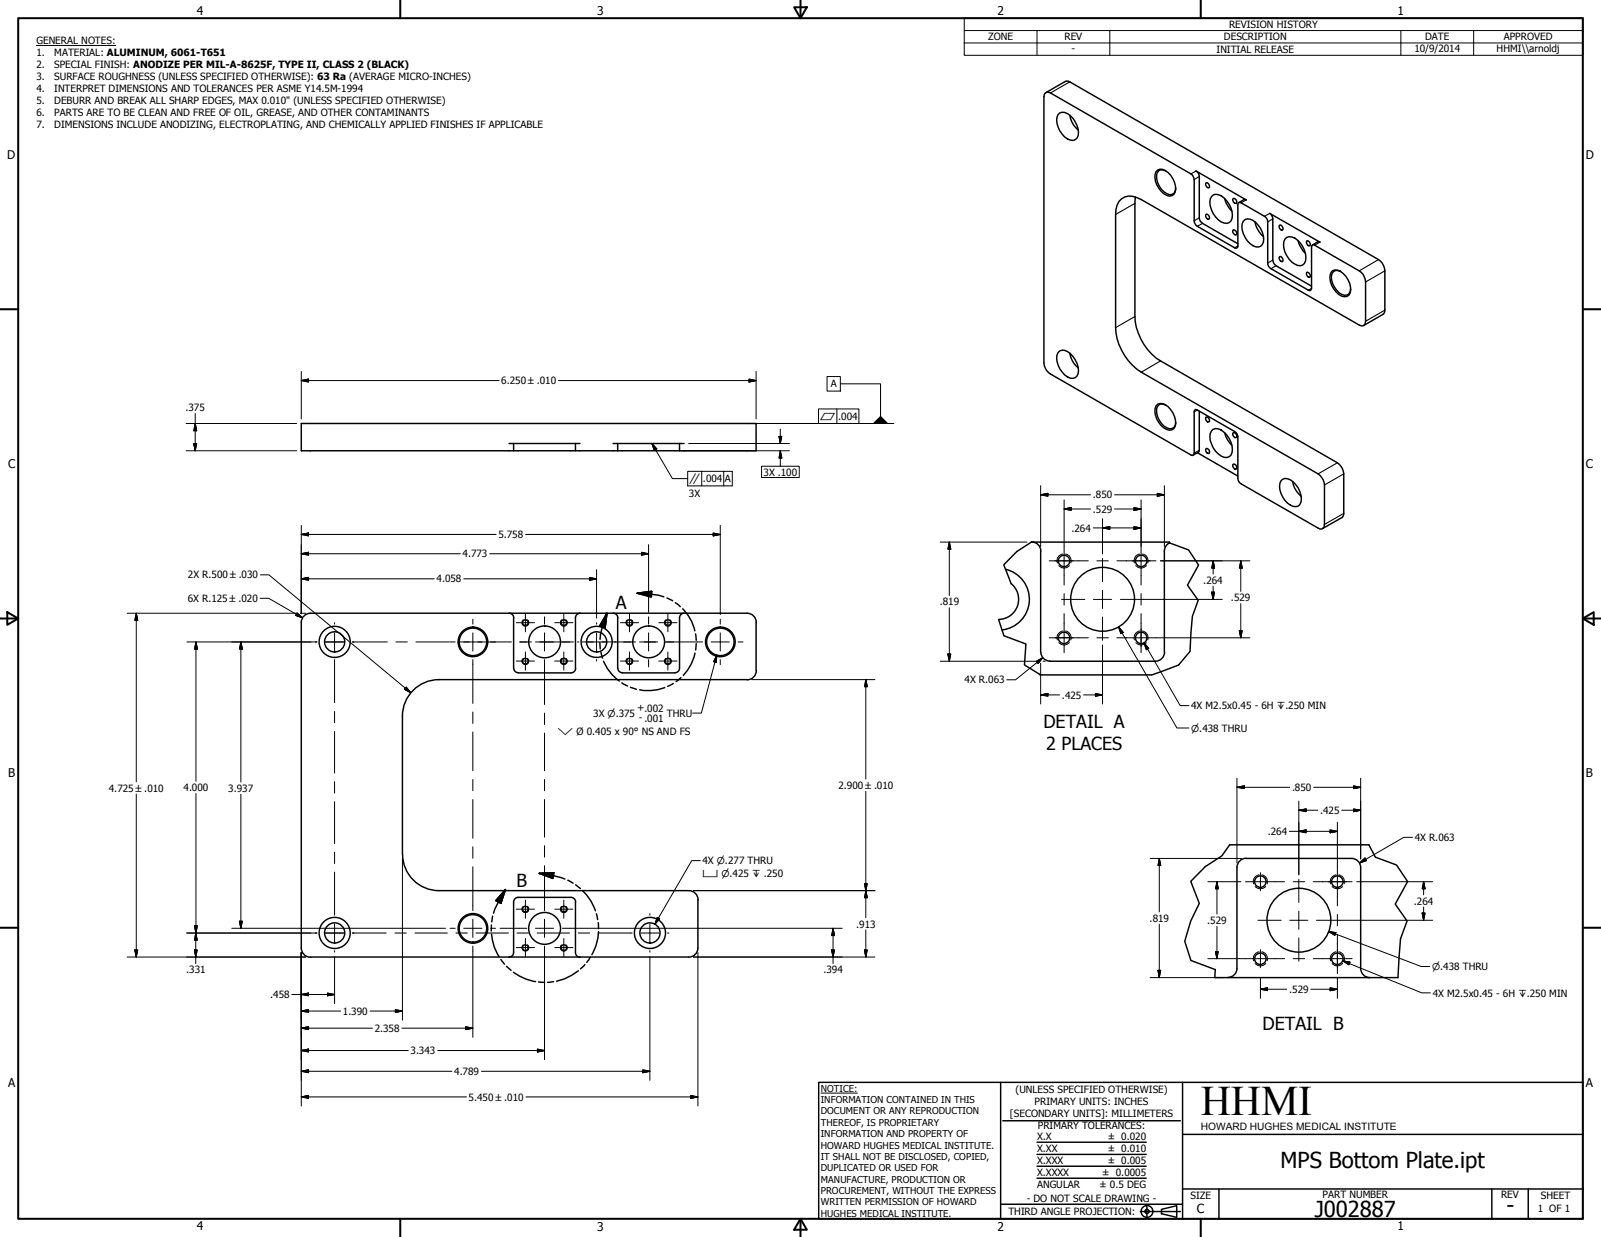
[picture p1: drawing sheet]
<svg xmlns="http://www.w3.org/2000/svg" width="559mm" height="432mm" viewBox="0 0 559 432" stroke-linecap="round" stroke-linejoin="round" font-family="sans-serif">
<!-- layer: Visible (ANSI) -->
<g fill="none" stroke="#000" stroke-width=".51">
<path d="M373.4 28.6l107.7 62M369.3 40a2.33 2.33 0 0 1 3.3-.3 8.2 8.2 0 0 1 3.7 7.7 2.24 2.24 0 0 1-3.7 1.1 7.9 7.9 0 0 1-3.7-7.7zM373.4 40.2a8.4 8.4 0 0 0 3 5.2M403.5 59.9a2.2 2.2 0 0 1 3.2-.3 7.5 7.5 0 0 1 3.4 7.5 2.01 2.01 0 0 1-2.9 1.1 7.1 7.1 0 0 1-3.7-8.3zM406.9 59.6a2.02 2.02 0 0 0-2.2-.2 2.02 2.02 0 0 0-1 1.9 6.9 6.9 0 0 0 4.5 6.6 2 2 0 0 0 2.2-2.2M417.4 59.7l17.6 10.1M396.3 68.8l-.2 2.2v39.5a19.7 19.7 0 0 0 9 15.5l61.7 35.5M418.6 61.6v14.4M419.7 78l12.4 7.1M420.8 64l.3-.2a1.18 1.18 0 0 1 .8 1.8 1.35 1.35 0 0 1-1.1-1.6zM421.1 74.7a1.18 1.18 0 0 1 .8 1.9 1.18 1.18 0 0 1-.8-1.9zM422.8 68.6a2.39 2.39 0 0 1 3.4-.3 7.5 7.5 0 0 1 3.4 8.9 2.48 2.48 0 0 1-3.4 .3 8.4 8.4 0 0 1-3.8-8z"/>
<path d="M427.4 69.3a9.8 9.8 0 0 0 2.6 4.4M430.5 69.2a1.18 1.18 0 0 1 .9 1.9 1.18 1.18 0 0 1-.9-1.9zM434 77.2a2.32 2.32 0 0 1 3.3-.3 7.9 7.9 0 0 1 3.6 7.7 2.2 2.2 0 0 1-3.6 1.1 8.2 8.2 0 0 1-3.7-7.7zM438 77.4a8.8 8.8 0 0 0 3 5.2M443.2 74.5l17.5 10M444.2 76.4v14.4M446.5 78.8l.2-.3a1.18 1.18 0 0 1 .8 1.9 1.35 1.35 0 0 1-1-1.6zM430.3 80.5l.2-.3a1.18 1.18 0 0 1 .9 1.8 1.34 1.34 0 0 1-1.1-1.5zM445.4 92.8l12.4 7.1M446.5 89.8l.2-.3a1.18 1.18 0 0 1 .8 1.9 1.35 1.35 0 0 1-1-1.6zM448.5 83.4a2.48 2.48 0 0 1 3.4-.3 7.6 7.6 0 0 1 3.4 8.8 2.32 2.32 0 0 1-3.4 .3 7.4 7.4 0 0 1-3.4-8.8zM453.1 84.1a10.1 10.1 0 0 0 2.6 4.4"/>
<path d="M456 95.2l.2-.2a1.18 1.18 0 0 1 .9 1.8 1.35 1.35 0 0 1-1.1-1.6zM456 84.3l.2-.3a1.18 1.18 0 0 1 .9 1.9 1.35 1.35 0 0 1-1.1-1.6zM465.1 94.5a3.1 3.1 0 0 1 3.7 .9 6.5 6.5 0 0 1 2 7.7 3.1 3.1 0 0 1-4.5-1.2 6.6 6.6 0 0 1-1.7-6.8zM467.9 94.8a1.98 1.98 0 0 0-2.1-.2 1.98 1.98 0 0 0-1.1 1.9 7 7 0 0 0 4.6 6.6 1.91 1.91 0 0 0 2.1-2.3M483.4 94.6v13.7M369.9 122.5a4.7 4.7 0 0 1 5.4 3.1 4.7 4.7 0 0 1 0 6.2 3.6 3.6 0 0 1-4.6-1.9 6.4 6.4 0 0 1-1.4-6.8zM373.4 123.3a8.4 8.4 0 0 0 3 5.2M105.2 147.8h158.7v9.6h-158.7zM177.7 154.8h24.7M179.3 154.8v2.6M200.9 154.8v2.6M214 154.8h24.8"/>
<path d="M215.6 154.8v2.6M237.2 154.8v2.6M404.1 141.1a3.7 3.7 0 0 1 4.5 1.9 5.8 5.8 0 0 1 1.1 6.6 2.55 2.55 0 0 1-3.5-.2 7 7 0 0 1-2.7-7.7zM406.9 141.4a1.97 1.97 0 0 0-2.2-.2 1.97 1.97 0 0 0-1 1.9 6.9 6.9 0 0 0 4.5 6.6 1.99 1.99 0 0 0 2.2-2.3M415.7 158.8l-49.1-28.2a4.8 4.8 0 0 1-2.2-3.9v-92.9a1.42 1.42 0 0 1 .7-1.5 1.42 1.42 0 0 1 1.5 .1l49.5 28.6 .7 1.7v14.4l.3 1.1 .8 .8 13.5 7.7 .6-.4 .1-.4v-14.9l.7-.4 .4 .2 8.1 4.7a2.31 2.31 0 0 1 1.2 2v14.3a2.31 2.31 0 0 0 1.1 2l13 7.5h.8l.4-.7v-14.4v-.4l.6-.4 16 9.2a4.5 4.5 0 0 1 2.2 3.8v13.7l-.4 1.4-1.1 .2-76.8-44a6.2 6.2 0 0 0-6.8-.3 6.5 6.5 0 0 0-2.1 5.5v39.5a19.9 19.9 0 0 0 8.9 15.5l61.8 35.5a5.3 5.3 0 0 1 2.2 3.9v13.8a1.36 1.36 0 0 1-.7 1.4 1.36 1.36 0 0 1-1.5-.2l-26.9-15.4M418 158.1l14.1 8.1M418.6 143.5v13.7M420.8 156.8l.3-.3a1.11 1.11 0 0 1 .8 1.8 1.25 1.25 0 0 1-1.1-1.5zM421.1 145.5a1.11 1.11 0 0 1 .8 1.8 1.11 1.11 0 0 1-.8-1.8zM423.4 149.9a4.9 4.9 0 0 1 5.6 3.1 6.3 6.3 0 0 1 .6 5.9 2.48 2.48 0 0 1-3.4 .3 8.2 8.2 0 0 1-3.8-7.9zM427.4 151a9 9 0 0 0 2.6 4.4M430.5 151a1.11 1.11 0 0 1 1 .6 1.11 1.11 0 0 1-.1 1.2 1.11 1.11 0 0 1-1-.6 1.11 1.11 0 0 1 .1-1.2z"/>
<path d="M430.9 150.6l-13-7.5-.8-.1-.3 .8v14.4M432.1 152.5v14.4M430.5 162a1.11 1.11 0 0 1 1 .6 1.11 1.11 0 0 1-.1 1.2 1.11 1.11 0 0 1-1-.6 1.11 1.11 0 0 1 .1-1.2zM447.1 167.8a2.33 2.33 0 0 1 3.3-.3 7.4 7.4 0 0 1 3.3 8.6 2.4 2.4 0 0 1-3.3 .2 7.2 7.2 0 0 1-3.3-8.5zM451.2 168.1a8.4 8.4 0 0 0 3 5.2M469 165.4v13.8M350.9 198.7a10.8 10.8 0 0 1 8.4 11.1 10.8 10.8 0 0 1-9.6 10.1M360 189.2h48.1M360.1 189.2a3.1 3.1 0 0 1 3.1 3.2l.1 35.2a3.3 3.3 0 0 0 3.1 3.2h36.9a3.2 3.2 0 0 0 3.2-3.2M408.3 189.5l-1.4 1.1-.5 1.8v35.2M177.7 214.1l1.1 .4 .5 1.2M179.3 215.6v17.7"/>
<path d="M200.9 215.6v17.7M202.5 214.1l-1.2 .4-.4 1.2M214 214.1l1.2 .4 .4 1.2M215.6 215.6v17.7M237.2 215.6v17.7M238.8 214.1l-1.2 .4-.4 1.2M263.9 217.2v16.9M264 217.3a3.2 3.2 0 0 0-3.2-3.2h-152.5a3.2 3.2 0 0 0-3.1 3.2v113.6M352.9 203.7a7 7 0 0 1 2.2 7.8 7 7 0 0 1-6.5 4.7M153.2 237.2h107.5M153.2 237.2a12.7 12.7 0 0 0-12.7 12.8M179.3 233.3a1.56 1.56 0 0 0 1.6 1.5"/>
<path d="M200.9 233.3l-.5 1.1-1.1 .5h-18.5M215.6 233.3a1.56 1.56 0 0 0 1.6 1.5M217.2 234.9h18.4M237.2 233.3a1.56 1.56 0 0 1-1.6 1.5M264 234.1a3.2 3.2 0 0 1-3.2 3.2M363 235.6h39M140.5 249.9v48.3M140.5 298.2a12.7 12.7 0 0 0 12.7 12.7M429.2 294.9h48.6M434.9 299.7h36.8M434.9 299.6a3.2 3.2 0 0 0-3.2 3.2M471.8 299.7a3.1 3.1 0 0 1 3.1 3.1"/>
<path d="M153.2 310.9h87.2M200.9 314.8v17.7M200.9 314.9l-.5-1.2-1.1-.5h-18.4l-1.2 .5-.4 1.2v17.6M240.4 310.9a3.2 3.2 0 0 1 3.2 3.2M243.6 314.1v16.8M431.7 302.8v35.2a3.1 3.1 0 0 1-3.1 3.2M474.9 302.8v35.2a3.2 3.2 0 0 0 3.2 3.2M105.2 330.9a3.2 3.2 0 0 0 3.2 3.2h132M179.3 332.5a1.56 1.56 0 0 1-1.6 1.6M200.9 332.5l.4 1.2 1.2 .4M243.6 330.9a3.1 3.1 0 0 1-3.2 3.2M424 341.2h54.1"/>
<path d="M478.1 341.2h9.8"/>
<circle cx="371.4" cy="195.8" r="2"/>
<circle cx="398.3" cy="195.8" r="2"/>
<circle cx="183.4" cy="217.3" r=".98"/>
<circle cx="196.8" cy="217.3" r=".98"/>
<circle cx="219.7" cy="217.3" r=".98"/>
<circle cx="233.1" cy="217.3" r=".98"/>
<circle cx="384.8" cy="209.2" r="11.1"/>
<circle cx="116.8" cy="224.1" r="3.5"/>
<circle cx="116.8" cy="224.1" r="5.4"/>
<circle cx="165.1" cy="224.1" r="5.2"/>
<circle cx="165.1" cy="224.1" r="4.8"/>
<circle cx="183.4" cy="230.8" r=".98"/>
<circle cx="190.1" cy="224.1" r="5.6"/>
<circle cx="196.8" cy="230.8" r=".98"/>
<circle cx="208.2" cy="224.1" r="3.5"/>
<circle cx="208.2" cy="224.1" r="5.4"/>
<circle cx="219.7" cy="230.8" r=".98"/>
<circle cx="226.4" cy="224.1" r="5.6"/>
<circle cx="233.1" cy="230.8" r=".98"/>
<circle cx="251.4" cy="224.1" r="5.2"/>
<circle cx="251.4" cy="224.1" r="4.8"/>
<circle cx="371.4" cy="222.7" r="2"/>
<circle cx="398.3" cy="222.7" r="2"/>
<circle cx="183.4" cy="317.3" r=".98"/>
<circle cx="196.8" cy="317.3" r=".98"/>
<circle cx="439.9" cy="307.8" r="2"/>
<circle cx="466.8" cy="307.8" r="2"/>
<circle cx="116.8" cy="325.7" r="3.5"/>
<circle cx="116.8" cy="325.7" r="5.4"/>
<circle cx="165.1" cy="324.1" r="5.2"/>
<circle cx="165.1" cy="324.1" r="4.8"/>
<circle cx="183.4" cy="330.8" r=".98"/>
<circle cx="190.1" cy="324.1" r="5.6"/>
<circle cx="196.8" cy="330.8" r=".98"/>
<circle cx="226.9" cy="325.7" r="3.5"/>
<circle cx="226.9" cy="325.7" r="5.4"/>
<circle cx="439.9" cy="334.7" r="2"/>
<circle cx="453.4" cy="321.2" r="11.1"/>
<circle cx="466.8" cy="334.7" r="2"/>
</g>
<!-- layer: Hidden Narrow (ANSI) -->
<g fill="none" stroke="#000" stroke-width=".35">
<path d="M369.6 197.4a2.35 2.35 0 0 0 3.7 0M370.9 193.4a2.26 2.26 0 0 0-1.8 3.1M371.9 193.4a2.26 2.26 0 0 1 1.9 3.1M396.4 197.4a2.35 2.35 0 0 0 3.7 0M397.8 193.4a2.26 2.26 0 0 0-1.9 3.1M398.8 193.4a2.26 2.26 0 0 1 1.8 3.1M182.6 216.3a1.26 1.26 0 0 0-.2 1.9 1.26 1.26 0 0 0 1.9 0 1.26 1.26 0 0 0-.2-1.9M196.1 216.3a1.26 1.26 0 0 0-.2 1.9 1.26 1.26 0 0 0 1.9 0 1.26 1.26 0 0 0-.3-1.9M218.9 216.3a1.26 1.26 0 0 0-.2 1.9 1.26 1.26 0 0 0 1.9 0 1.26 1.26 0 0 0-.2-1.9M232.4 216.3a1.26 1.26 0 0 0-.2 1.9 1.26 1.26 0 0 0 1.9 0 1.26 1.26 0 0 0-.2-1.9M182.6 229.8a1.23 1.23 0 0 0-.2 1.8 1.23 1.23 0 0 0 1.9 0 1.23 1.23 0 0 0-.2-1.8M196.1 229.8a1.23 1.23 0 0 0-.2 1.8 1.23 1.23 0 0 0 1.8 0 1.23 1.23 0 0 0-.2-1.8"/>
<path d="M218.9 229.8a1.23 1.23 0 0 0-.1 1.8 1.23 1.23 0 0 0 1.8 0 1.23 1.23 0 0 0-.2-1.8M232.4 229.8a1.23 1.23 0 0 0-.2 1.8 1.23 1.23 0 0 0 1.9 0 1.23 1.23 0 0 0-.2-1.8M369.6 224.3a2.47 2.47 0 0 0 3.7 0M370.9 220.3a2.34 2.34 0 0 0-1.8 3.1M371.9 220.3a2.34 2.34 0 0 1 1.9 3.1M396.4 224.3a2.47 2.47 0 0 0 3.7 0M397.8 220.3a2.34 2.34 0 0 0-1.9 3.1M398.8 220.3a2.34 2.34 0 0 1 1.8 3.1M182.6 316.4a1.23 1.23 0 0 0-.2 1.8 1.23 1.23 0 0 0 1.9 0 1.23 1.23 0 0 0-.2-1.8M196.1 316.4a1.23 1.23 0 0 0-.2 1.8 1.23 1.23 0 0 0 1.8 0 1.23 1.23 0 0 0-.2-1.8M438.1 309.4a2.47 2.47 0 0 0 3.7 0M439.4 305.4a2.37 2.37 0 0 0-1.8 3.1"/>
<path d="M440.4 305.4a2.37 2.37 0 0 1 1.9 3.1M464.9 309.4a2.47 2.47 0 0 0 3.7 0M466.3 305.4a2.37 2.37 0 0 0-1.9 3.1M467.3 305.4a2.37 2.37 0 0 1 1.8 3.1M182.6 329.8a1.23 1.23 0 0 0-.2 1.8 1.23 1.23 0 0 0 1.9 0 1.23 1.23 0 0 0-.2-1.8M196.1 329.8a1.23 1.23 0 0 0-.2 1.8 1.23 1.23 0 0 0 1.8 0 1.23 1.23 0 0 0-.2-1.8M438.1 336.3a2.35 2.35 0 0 0 3.7 0M439.4 332.2a2.37 2.37 0 0 0-1.8 3.2M440.4 332.2a2.37 2.37 0 0 1 1.9 3.2M464.9 336.3a2.35 2.35 0 0 0 3.7 0M466.3 332.2a2.37 2.37 0 0 0-1.9 3.2M467.3 332.2a2.37 2.37 0 0 1 1.8 3.2"/>
</g>
<!-- layer: Visible Narrow (ANSI) -->
<g fill="none" stroke="#000" stroke-width=".38">
<path d="M373.4 28.6l-6.8 3.8M417.4 59.7l-1.7 1M396.1 71l-6.7 3.9M418.6 61.6l-1.8 1.1M418.6 76l-1.8 1.1M419.7 78l-1.8 1M435 69.8l-1.8 1M443.2 74.5l-1.9 1M444.2 76.4l-1.7 1.1M432.1 85.9l-1.2 .6M444.2 90.8l-1.7 1M445.4 92.8l-1.8 1"/>
<path d="M460.7 84.5l-1.8 1.1M481.1 90.6l-6.7 4M483.4 94.6l-6.8 3.8M396.1 110.5l-6.7 3.9M457.8 100.6l-1.2 .7M483.4 108.3l-6.8 3.8M405.1 126l-6.8 3.9M417.9 143.1l-1.1 .7M418.6 157.2l-1.8 1M466.8 161.5l-6.7 3.9M469 179.2l-6.7 3.9M469 165.4l-6.7 3.9"/>
</g>
<g fill="none" stroke="#000" stroke-width=".51">
<path d="M373.4 28.6l-.6-.3-1 .1-6.7 3.9M417.4 59.7a2.32 2.32 0 0 1 1.2 1.9M418.6 76a2.31 2.31 0 0 0 1.1 2M435 69.8l-.8-.1-1.8 1M443.2 74.5l.7 .8 .3 1.1M444.2 90.8l.4 1.1 .8 .9M460.7 84.5h-.8l-1.8 1M481.1 90.6a4.8 4.8 0 0 1 2.3 4M483.4 108.3l-.1 .6-.6 .8-6.7 3.9M416.8 158.2l-.4 .7-.7-.1M418.6 157.2l-.3 .7-1.9 1M430.9 150.6a2.32 2.32 0 0 1 1.2 1.9"/>
<path d="M432.1 166.9a2.31 2.31 0 0 0 1.1 2M466.8 161.5a5.3 5.3 0 0 1 2.2 3.9M469 179.2l-.1 .6-.5 .9-6.8 3.8"/>
</g>
<!-- layer: Break Line (ANSI) -->
<path d="M360 189.2l-5.1 3.3-4.6 4.7 2.6 6.6M408.1 189.2l.2 .3 6.5 2.5 3.5 5.2-3.8 7.1 3.7 5.2-2 5.6-.8 12.3-4 4.8-9.4 3.4M348.6 216.3l1.8 5.6 7.7 2.9-.5 7.3 5.4 3.5M429.2 294.9l-2.7 3.9-5.8 3.7-5.1 5.2 3 7.6-3 6.2-2.1 7 2.2 6.8 8.5 3.2-.2 2.7M477.8 294.9l2.3 4.3 7.3 2.7 3.9 5.8-4.3 7.9 4.1 5.9-2.3 6.2-.9 13.5" fill="none" stroke="#000" stroke-width=".51"/>
<!-- layer: Detail Boundary (ANSI) -->
<g fill="none" stroke="#000" stroke-width=".51">
<path d="M211.8 214.1l-.6 5-1.9-.6zM211.8 214.1l-1.6 4.7-.6 2.4-.2 2M222.4 207.1l5.1-.7-.2 2zM222.4 207.1l7.5 .7 1.8 .5M232.8 208.7l2 1M235.7 210.4l1.7 1.4M238.3 212.5a14.7 14.7 0 0 1 4.2 7.7M209.4 224.3l.1 2.2M209.7 227.6l.6 2.1M210.7 230.8a15.4 15.4 0 0 0 5.5 6.9M217 238.4l2 1.1M220 239.9l2.1 .7"/>
<path d="M235 238.6l-2 1M237.7 236.5l-1.7 1.4M242.6 228a16.2 16.2 0 0 1-4.1 7.8M242.8 221.3l.2 2.2M243 224.7l-.2 2.2M232 240a16.4 16.4 0 0 1-8.7 .8M172 319.8l-.4 2M176.4 310.5l-1.6 4.8-1.8-.9zM176.4 310.5l-2.5 4.4-1.6 3.9M188.2 304.9l5.1-.2-.3 1.9zM188.2 304.9l5 .8 4 1.1M198.2 307.3l1.8 1"/>
<path d="M200.9 308.9l1.7 1.2M203.3 310.9a17.2 17.2 0 0 1 4.5 7M208.2 319l.4 2M171.5 322.9l-.1 2.1M171.6 326.1a15.9 15.9 0 0 0 2.6 7.9M174.8 334.9l1.3 1.6M176.8 337.3l1.6 1.4M179.2 339.4a17.5 17.5 0 0 0 7.7 3.2M201.9 338.9a20.2 20.2 0 0 1-7.7 3.6M204.2 336.7l-1.6 1.5M206 334.1l-1.2 1.8M208.8 322.1l.1 2.1"/>
<path d="M208.9 325.2a16.8 16.8 0 0 1-2.3 8M188 342.8l2.1 .1M193.2 342.6l-2.1 .3"/>
</g>
<path d="M211.8 214.1l-.6 5zM211.8 214.1l-.6 5-1.9-.6zM222.4 207.1l5.1-.7zM222.4 207.1l5.1-.7-.2 2zM176.4 310.5l-1.6 4.8zM176.4 310.5l-1.6 4.8-1.8-.9zM188.2 304.9l5.1-.2zM188.2 304.9l5.1-.2-.3 1.9z" fill="#000" stroke="#000" stroke-width=".51"/>
<!-- layer: Border (ANSI) -->
<g fill="none" stroke="#000" stroke-width=".7">
<path d="M6.3 6.3h546.1v419.1h-546.1zM139.7 0v6.3M277.2 2.5h4.4l-2.2 3.8zM279.4 0v6.3M419.1 0v6.3M0 107.9h6.3M552.4 107.9h6.4M0 215.9h6.3M2.5 213.7l3.8 2.2-3.8 2.2zM552.4 215.9l3.9-2.2v4.4zM552.4 215.9h6.4M0 323.8h6.3"/>
<path d="M552.4 323.8h6.4M139.7 425.4v6.4M279.4 425.4l2.2 3.9h-4.4zM279.4 425.4v6.4M419.1 425.4v6.4"/>
</g>
<!-- layer: Title (ANSI) -->
<g fill="none" stroke="#000" stroke-width=".51">
<path d="M285.8 377.8h266.6v47.6h-266.6zM349.2 377.8v47.6M412.7 377.8v47.6M350 391.2h62M361.9 398.7h38.1M412.7 396h139.7M361.9 411.3h38.1M361.9 407.1h38.1M361.9 403h38.1M412.7 415h139.7M425.4 415v10.4M520.7 415v10.4"/>
<path d="M533.4 415v10.4M349.2 420.4h63.5M398 422.9h14M400.3 420.6v4.6M405.4 422.1l5.3-1.2v4l-5.3-1.2z"/>
<circle cx="400.3" cy="422.9" r="2.06"/>
<circle cx="400.3" cy="422.9" r=".73"/>
</g>
<path d="M286.5 381.6h12.8" fill="none" stroke="#000" stroke-width=".35"/>
<!-- layer: Symbol (ANSI) -->
<g fill="none" stroke="#000" stroke-width=".35">
<path d="M12.7 15.9h27.7M336.5 10.7v-4.4h215.9v4.4M336.5 15h215.9M361.9 10.7v8.6M387.3 10.7v8.6M488.9 10.7v8.6M514.3 10.7v8.6M552.4 10.7h-215.9v4.3M552.4 10.7v8.6h-215.9v-4.3M288.7 131.4h4.6v5.1h-4.6zM293.3 134h14v11.4M227.5 154.8l1.7 1.9-.9 .5z"/>
<path d="M227.5 154.8l7.2 12.3h5.3M262.3 147.8h23.4M285.7 142.7h14.1v5.1h-14.1zM292.1 142.7v5.1M299.8 147.8h12.2M240 164.5h15.6v5.1h-15.6zM244.9 164.5v5.1M252.6 164.5v5.1M390.4 218.8l1.6 2-.8 .4zM390.4 218.8l20.4 35.3h4.2M250.2 228.7l-.2 2.5-1-.3zM250.2 228.7l-5.4 20.2h-3.1"/>
<path d="M399.3 224.4l1.6 1.9-.8 .5zM399.3 224.4l12.6 21.9h3.1M244.4 300.4h-3l-12.8 22.2M229.4 320.2l.9 .5-1.7 1.9zM468.6 335.4l2.6 .5-.4 .9zM468.6 335.4l27.7 11.2h2.9"/>
</g>
<!-- layer: Dimension (ANSI) -->
<g fill="none" stroke="#000" stroke-width=".35">
<path d="M105.2 132.8l2.5-.5v1zM105.2 129.7v16.5M105.2 132.8h69M194.9 132.8h69M261.4 132.3l2.5 .5-2.5 .5zM263.9 129.7v16.5M65 157.4h38.6M65 147.8h38.6M67.6 154.9h1l-.5 2.5zM68.1 147.8l.5 2.6h-1zM68.1 144.3v13.1M237.2 157.4h38.3"/>
<path d="M240.3 154.8h35.2M271.9 152.3h1l-.5 2.5zM272.4 157.4l.5 2.5h-1zM272.4 149.8v5M272.4 157.4v5.4M265.8 162.8h13.2v3.9h-13.2zM363.2 172.7l2.6-.5v1zM363.2 172.7h17.4M363.2 169.5v21.3M371.4 177.7l2.5-.5v1zM371.4 177.7h9.2M371.4 174.5v16.1"/>
<path d="M389 177.7h9.3M389 172.7h17.4M395.8 177.2l2.5 .5-2.5 .5zM398.3 174.5v16.1M403.9 172.2l2.5 .5-2.5 .5zM406.4 169.5v21.3M105.2 193.3l2.5-.5v1zM105.2 186.6l2.5-.5v1zM105.2 183.4v30.8M105.2 193.3h55.5M105.2 186.6h68M170.9 193.3h55.5"/>
<path d="M183.5 186.6h67.9M208.2 198.9v16.9M223.9 192.8l2.5 .5-2.5 .5zM226.4 190.1v23.6M248.9 186.1l2.5 .5-2.5 .5zM251.4 183.4v31.2M328.2 189.2h30.3M331.3 189.2l.6 2.5h-1.1zM331.3 189.2v18.7M381.6 184.3h16.7M384.8 184.3l2.5-.5v1zM384.8 181.1v12.3"/>
<path d="M395.8 183.8l2.5 .5-2.5 .5zM405.1 195.8h31.1M423.4 195.8l.5 2.5h-1zM423.4 195.8v4.6M433.1 195.8l.5 2.5h-1zM433.1 195.8v10.6M44.4 214.1h59.4M47.6 214.1l.5 2.4h-1zM47.6 214.1v58.8M90.8 208.9h3l11.8 6.7M90.9 200.7h3l49.5 41.1M103.7 214l1.9 1.6-2.4-.8z"/>
<path d="M104.8 214.1h1.9M105.2 202.1l2.5-.6v1.1zM105.2 202.1h46.4M161.9 202.1h46.3M205.7 201.5l2.5 .6-2.5 .5zM331.3 212.2v18.6M399.1 209.2h27.5M422.9 206.7h1l-.5 2.5zM423.4 204.6v4.6M433.1 210.7v11.9M65.2 224.1h44.9M68.4 224.1l.5 2.5h-1z"/>
<path d="M68.4 224.1v48.6M84.1 224.1l.5 2.5h-1zM84.1 224.1v48.9M141.8 239.8l1.6 2-2.2-1.2zM262.3 237.2h43.1M302.2 237.2l.5 2.5h-.9zM302.2 237.2v34.8M328.2 230.8h33.6M330.8 228.3h1.1l-.6 2.5zM361.7 230.8l2.2-1.2-1.6 2zM363.2 231.5v14.2M363.9 229.6l-9.4 7.7h-3.1"/>
<path d="M364 230.8h.8M384.8 225.1v20.6M403.5 222.6h32.7M432.6 220.2h1l-.5 2.4zM363.2 242.6l2.6-.5v.9zM363.2 242.6h6.6M378.2 242.6h6.6M382.3 242.1l2.5 .5-2.5 .4zM47.6 277.2v56.9M68.4 277v48.7M84.1 277.2v46.8M302.2 276.2v44.2"/>
<path d="M431.7 274.8l2.6-.5v1zM431.7 274.8h18.5M431.7 271.7v29.5M453.3 279.7v25.7M458.5 274.8h16.4M472.4 274.3l2.5 .5-2.5 .5zM474.9 271.7v28.1M140.5 299.8v25.8M401.4 299.7h31.9M404.6 299.7l.5 2.4h-.9zM404.6 299.7v18.6M450 290.2h16.8"/>
<path d="M453.3 282.8l2.6-.4v.9zM453.3 290.2l2.6-.5v1zM453.3 282.8h6.6M464.2 289.7l2.6 .5-2.6 .5zM466.8 287v15.6M468.3 282.8h6.6M472.4 282.4l2.5 .4-2.5 .5zM493 292.3h-3l-15.5 8.9M242 310.9h63.4M301.8 308.4h.9l-.5 2.5zM302.2 310.9l.5 2.5h-.9zM421.6 307.8h11.5"/>
<path d="M424.8 307.8l.4 2.5h-1zM424.8 307.8v11.3M473.5 307.8h26.6M474.5 301.2l1.9-1.7 .5 .9zM496.4 318.7h1l-.5 2.5zM496.9 307.8l.5 2.5h-1zM496.9 307.8v4.6M496.9 316.6v4.6M44.4 334.1h62.3M47.1 331.6h1l-.5 2.5zM65.2 325.7h44.9M67.9 323.2h1l-.5 2.5z"/>
<path d="M67.9 331.6h.9l-.5 2.5zM68.3 325.7l.5 2.5h-.9zM68.3 325.7v10.7M80.9 324h35.8M83.6 321.6h1l-.5 2.4zM105.2 332.5v53.6M116.8 333.9v16.4M116.9 324h38.6M140.5 325.8v30.3M165 332v30.1M174.6 324h6.8M190.1 332.8v37.1"/>
<path d="M198.8 324h28M226.8 333.9v43.2M226.9 324h67M242 334.1h63.4M243.6 332.5v53.6M290.3 331.6h1l-.5 2.5zM290.8 324l.5 2.6h-1zM290.8 324v12.4M301.8 331.6h.9l-.5 2.5zM302.2 324.6v9.5M404.2 338.7h.9l-.5 2.5zM404.6 322.6v18.6"/>
<path d="M421.6 334.6h13.1M424.2 332.2h1l-.4 2.4zM424.8 323.3v11.3M463.7 325.2l2.6 .4-.4 .9zM463.7 325.2l32.4 12.2h2.9M467.6 321.2h32.5M101.9 347.2h14.9M105.2 347.2l2.5-.6v1zM105.2 358.9l2.5-.5v1zM105.2 352.9l2.5-.5v1zM105.2 358.9h24.8M105.2 352.9h13.7"/>
<path d="M114.3 346.6l2.5 .6-2.5 .4zM129.2 352.9h11.3M138 352.4l2.5 .5-2.5 .5zM140.3 358.9h24.7M162.6 358.4l2.4 .5-2.4 .5zM401.4 341.2h25.6M439.9 345.3l2.5-.5v1zM439.9 345.3h9.2M439.9 341.4v7.1M457.5 345.3h9.3M464.2 344.8l2.6 .5-2.6 .5zM466.8 341.4v7.1"/>
<path d="M105.2 366.7l2.5-.5v1zM105.2 374l2.5-.6v1.1zM105.2 366.7h37.3M105.2 374h52.5M152.8 366.7h37.3M168 374h58.8M187.6 366.2l2.5 .5-2.5 .5zM224.3 373.4l2.5 .6-2.5 .5zM105.2 382.9l2.5-.5v1zM105.2 382.9h57.6M183.6 382.9h60M241.1 382.4l2.5 .5-2.5 .5z"/>
</g>
<g fill="#000" stroke="#000" stroke-width=".35">
<path d="M105.2 132.8l2.5-.5zM105.2 132.8l2.5-.5v1zM261.4 133.3l2.5-.5zM261.4 132.3l2.5 .5-2.5 .5zM67.6 154.9l.5 2.5zM67.6 154.9h1l-.5 2.5zM68.1 147.8l.5 2.6zM68.1 147.8l.5 2.6h-1zM271.9 152.3l.5 2.5zM271.9 152.3h1l-.5 2.5zM272.4 157.4l.5 2.5zM272.4 157.4l.5 2.5h-1z"/>
<path d="M363.2 172.7l2.6-.5zM363.2 172.7l2.6-.5v1zM371.4 177.7l2.5-.5zM371.4 177.7l2.5-.5v1zM395.8 178.2l2.5-.5zM395.8 177.2l2.5 .5-2.5 .5zM403.9 173.2l2.5-.5zM403.9 172.2l2.5 .5-2.5 .5zM105.2 193.3l2.5-.5zM105.2 193.3l2.5-.5v1zM105.2 186.6l2.5-.5zM105.2 186.6l2.5-.5v1z"/>
<path d="M223.9 193.8l2.5-.5zM223.9 192.8l2.5 .5-2.5 .5zM248.9 187.1l2.5-.5zM248.9 186.1l2.5 .5-2.5 .5zM331.3 189.2l.6 2.5zM331.3 189.2l.6 2.5h-1.1zM384.8 184.3l2.5-.5zM384.8 184.3l2.5-.5v1zM395.8 184.8l2.5-.5zM395.8 183.8l2.5 .5-2.5 .5zM423.4 195.8l.5 2.5zM423.4 195.8l.5 2.5h-1z"/>
<path d="M433.1 195.8l.5 2.5zM433.1 195.8l.5 2.5h-1zM47.6 214.1l.5 2.4zM47.6 214.1l.5 2.4h-1zM103.2 214.8l2.4 .8zM103.7 214l1.9 1.6-2.4-.8zM105.2 202.1l2.5-.6zM105.2 202.1l2.5-.6v1.1zM205.7 202.6l2.5-.5zM205.7 201.5l2.5 .6-2.5 .5zM422.9 206.7l.5 2.5zM422.9 206.7h1l-.5 2.5z"/>
<path d="M68.4 224.1l.5 2.5zM68.4 224.1l.5 2.5h-1zM84.1 224.1l.5 2.5zM84.1 224.1l.5 2.5h-1zM302.2 237.2l.5 2.5zM302.2 237.2l.5 2.5h-.9zM330.8 228.3l.5 2.5zM330.8 228.3h1.1l-.6 2.5zM363.9 229.6l-1.6 2zM361.7 230.8l2.2-1.2-1.6 2zM432.6 220.2l.5 2.4zM432.6 220.2h1l-.5 2.4z"/>
<path d="M141.2 240.6l2.2 1.2zM141.8 239.8l1.6 2-2.2-1.2zM363.2 242.6l2.6-.5zM363.2 242.6l2.6-.5v.9zM382.3 243l2.5-.4zM382.3 242.1l2.5 .5-2.5 .4zM431.7 274.8l2.6-.5zM431.7 274.8l2.6-.5v1zM472.4 275.3l2.5-.5zM472.4 274.3l2.5 .5-2.5 .5zM453.3 282.8l2.6-.4zM453.3 282.8l2.6-.4v.9z"/>
<path d="M453.3 290.2l2.6-.5zM453.3 290.2l2.6-.5v1zM464.2 290.7l2.6-.5zM464.2 289.7l2.6 .5-2.6 .5zM472.4 283.3l2.5-.5zM472.4 282.4l2.5 .4-2.5 .5zM474.5 301.2l1.9-1.7zM474.5 301.2l1.9-1.7 .5 .9zM301.8 308.4l.4 2.5zM301.8 308.4h.9l-.5 2.5zM302.2 310.9l.5 2.5zM302.2 310.9l.5 2.5h-.9z"/>
<path d="M404.6 299.7l.5 2.4zM404.6 299.7l.5 2.4h-.9zM424.8 307.8l.4 2.5zM424.8 307.8l.4 2.5h-1zM496.4 318.7l.5 2.5zM496.4 318.7h1l-.5 2.5zM496.9 307.8l.5 2.5zM496.9 307.8l.5 2.5h-1zM47.1 331.6l.5 2.5zM47.1 331.6h1l-.5 2.5zM67.9 323.2l.5 2.5zM67.9 323.2h1l-.5 2.5z"/>
<path d="M67.9 331.6l.4 2.5zM67.9 331.6h.9l-.5 2.5zM68.3 325.7l.5 2.5zM68.3 325.7l.5 2.5h-.9zM83.6 321.6l.5 2.4zM83.6 321.6h1l-.5 2.4zM290.3 331.6l.5 2.5zM290.3 331.6h1l-.5 2.5zM290.8 324l.5 2.6zM290.8 324l.5 2.6h-1zM301.8 331.6l.4 2.5zM301.8 331.6h.9l-.5 2.5z"/>
<path d="M404.2 338.7l.4 2.5zM404.2 338.7h.9l-.5 2.5zM424.2 332.2l.6 2.4zM424.2 332.2h1l-.4 2.4zM463.7 325.2l2.6 .4zM463.7 325.2l2.6 .4-.4 .9zM105.2 347.2l2.5-.6zM105.2 347.2l2.5-.6v1zM105.2 358.9l2.5-.5zM105.2 358.9l2.5-.5v1zM105.2 352.9l2.5-.5zM105.2 352.9l2.5-.5v1z"/>
<path d="M114.3 347.6l2.5-.4zM114.3 346.6l2.5 .6-2.5 .4zM138 353.4l2.5-.5zM138 352.4l2.5 .5-2.5 .5zM162.6 359.4l2.4-.5zM162.6 358.4l2.4 .5-2.4 .5zM439.9 345.3l2.5-.5zM439.9 345.3l2.5-.5v1zM464.2 345.8l2.6-.5zM464.2 344.8l2.6 .5-2.6 .5zM105.2 366.7l2.5-.5zM105.2 366.7l2.5-.5v1z"/>
<path d="M105.2 374l2.5-.6zM105.2 374l2.5-.6v1.1zM187.6 367.2l2.5-.5zM187.6 366.2l2.5 .5-2.5 .5zM224.3 374.5l2.5-.5zM224.3 373.4l2.5 .6-2.5 .5zM105.2 382.9l2.5-.5zM105.2 382.9l2.5-.5v1zM241.1 383.4l2.5-.5zM241.1 382.4l2.5 .5-2.5 .5z"/>
</g>
<!-- layer: Center Mark (ANSI) -->
<g fill="none" stroke="#000" stroke-width=".35">
<path d="M368.2 195.8h6.4M384.8 194.9v8.2M395.1 195.8h6.3M180.2 217.4h6.4M183.4 214.2v6.3M193.6 217.4h6.4M196.8 214.2v6.3M208.2 217.4v.5M216.5 217.4h6.4M219.7 214.2v6.3M226.4 215.3v2.6M229.9 217.4h6.4"/>
<path d="M233.1 214.2v6.3M251.4 216.2v1.7M370.5 209.2h8.2M381.6 209.2h6.4M384.8 206.1v6.3M384.8 215.4v8.1M391 209.2h8.1M398.3 219.5v6.3M110.1 224.1h.5M113.6 224.1h6.4M123 224.1h.5M157.1 224.1h1.8"/>
<path d="M161.9 224.1h6.3M171.3 224.1h1.7M180.2 230.8h6.4M181.4 224.1h2.5M183.4 227.6v6.3M186.9 224.1h6.3M193.6 230.8h6.4M196.3 224.1h2.5M196.8 227.6v6.3M201.5 224.1h.6M205 224.1h6.4M208.2 220.9v6.4"/>
<path d="M208.2 230.3v.5M214.4 224.1h.5M216.5 230.8h6.4M217.7 224.1h2.5M219.7 227.6v6.3M223.2 224.1h6.4M226.4 220.9v6.4M226.4 230.3v2.5M229.9 230.8h6.4M232.6 224.1h2.5M233.1 227.6v6.3M251.4 220.9v6.4"/>
<path d="M251.4 230.3v1.7M368.2 222.6h6.4M180.2 317.4h6.4M183.4 314.2v6.3M193.6 317.4h6.4M196.8 314.2v6.3M226.8 319v.5M439.9 304.6v6.4M453.3 307v8M453.3 318.1v6.3M463.6 307.8h6.4M110.1 325.7h.5"/>
<path d="M113.6 325.7h6.4M123 325.7h.5M157.1 324h1.8M161.9 324h6.3M171.3 324h1.7M180.2 330.8h6.4M181.4 324h2.5M183.4 327.6v6.3M186.9 324h6.3M193.6 330.8h6.4M196.3 324h2.5M196.8 327.6v6.3"/>
<path d="M226.8 322.5v6.4M226.8 331.9v.5M439 321.2h8.2M439.9 331.5v6.3M450.2 321.2h6.3M453.3 327.4v8.1M459.5 321.2h8.1M466.8 331.5v6.3"/>
</g>
<!-- layer: Centerline (ANSI) -->
<g fill="none" stroke="#000" stroke-width=".35">
<path d="M366.2 195.8h13.7M371.4 190.6v13.6M382.8 195.8h4M389.8 195.8h13.7M398.3 190.6v13.6M116.8 217.4v.5M165 216.2v1.7M190.1 215.3v2.6M371.4 207.2v4M371.4 214.2v13.6M398.3 207.2v4M398.3 214.2v13.6"/>
<path d="M110.1 224.1h.5M113.6 224.1h6.4M116.8 220.9v6.4M116.8 230.3v15M123 224.1h12.2M138.2 224.1h4M145.2 224.1h11.6M159.8 224.1h4M165 220.9v6.4M165 230.3v15.3M166.8 224.1h11.7M181.5 224.1h4"/>
<path d="M188.5 224.1h11.7M190.1 220.9v6.4M190.1 230.3v15.6M203.1 224.1h4M210.1 224.1h11.7M224.9 224.1h3.9M231.8 224.1h13.4M248.2 224.1h6.4M257.6 224.1h1.7M366.2 222.6h13.7M382.8 222.6h4M389.8 222.6h13.7"/>
<path d="M116.8 248.3v4M116.8 255.3v14.6M165 248.5v4M165 255.5v13.5M190.1 248.9v4M190.1 255.9v13.1M116.8 272.9v4M116.8 279.8v14.6M165 272.1v3.9M165 279.1v13.5M190.1 272.1v3.9M190.1 279.1v13.1"/>
<path d="M116.8 297.4v4M165 295.6v4M190.1 295.2v4M116.8 304.4v15.1M165 302.6v15.3M190.1 302.2v15.7M434.7 307.8h13.7M451.4 307.8h4M458.3 307.8h13.6M466.8 302.6v13.6M466.8 319.2v4M110.1 325.7h.5"/>
<path d="M113.6 325.7h6.4M116.8 322.5v6.4M116.8 331.9v.5M123 325.7h11.8M137.9 325.7h3.9M144.8 325.7h11.3M159.1 325.7h4M165 320.9v6.3M165 330.3v1.7M166.1 325.7h11.4M180.5 325.7h4M187.5 325.7h11.3"/>
<path d="M190.1 320.9v6.3M190.1 330.3v2.5M201.8 325.7h4M208.8 325.7h11.9M223.6 325.7h6.4M233 325.7h.5M434.7 334.6h13.7M451.4 334.6h4M458.3 334.6h13.6M466.8 326.2v13.7"/>
</g>
<!-- layer: Symbol (ANSI) -->
<g fill="#000" stroke="#000" stroke-width=".35">
<path d="M227.5 154.8l1.7 1.9zM227.5 154.8l1.7 1.9-.9 .5zM304.9 147.8h4.9zM304.9 147.8l2.4-2.4 2.5 2.4zM250.2 228.7l-.2 2.5zM250.2 228.7l-.2 2.5-1-.3zM390.4 218.8l1.6 2zM390.4 218.8l1.6 2-.8 .4zM399.3 224.4l1.6 1.9zM399.3 224.4l1.6 1.9-.8 .5zM229.4 320.2l-.8 2.4zM229.4 320.2l.9 .5-1.7 1.9z"/>
<path d="M468.6 335.4l2.6 .5zM468.6 335.4l2.6 .5-.4 .9z"/>
</g>
<text font-size="14.7" x="419.1" y="389.2">HHMI</text>
<g font-size="7.7">
<text x="447" y="407.7">MPS Bottom Plate.ipt</text>
<text x="458.9" y="424.8">J002887</text>
<text x="525.8" y="423.3">-</text>
</g>
<g font-size="6.3">
<text x="214.9" y="212.5">A</text>
<text x="364.2" y="254.2">DETAIL A</text>
<text x="365.1" y="261.7">2 PLACES</text>
<text x="180.3" y="309.6">B</text>
<text x="440.7" y="359.5">DETAIL B</text>
</g>
<text font-size="4.4" x="417.8" y="423.5">C</text>
<g font-size="4.2">
<text x="68.7" y="5.3">4</text>
<text x="208.4" y="5.3">3</text>
<text x="348.1" y="5.3">2</text>
<text x="487.8" y="5.3">1</text>
<text x="2.5" y="55.5">D</text>
<text x="553.5" y="55.5">D</text>
<text x="2.8" y="163.4">C</text>
<text x="553.5" y="163.4">C</text>
<text x="2.9" y="271.4">B</text>
<text x="553.5" y="271.4">B</text>
<text x="2.8" y="379.3">A</text>
<text x="553.5" y="379.3">A</text>
<text x="68.7" y="429.5">4</text>
<text x="208.4" y="429.6">3</text>
<text x="348.1" y="429.6">2</text>
<text x="487.8" y="429.5">1</text>
</g>
<text font-size="3.6" x="419.1" y="394.3">HOWARD HUGHES MEDICAL INSTITUTE</text>
<g font-size="3.5">
<text x="429" y="9.8">REVISION HISTORY</text>
<text x="12.7" y="15.3">GENERAL NOTES:</text>
<text x="344.9" y="14.1">ZONE</text>
<text x="371.5" y="14.1">REV</text>
<text x="427.2" y="14.1">DESCRIPTION</text>
<text x="497.4" y="14.1">DATE</text>
<text x="524.9" y="14.1">APPROVED</text>
<text x="12.7" y="19.5">1.</text>
<text x="12.7" y="23.7">2.</text>
<text x="18.9" y="19.5">MATERIAL: ALUMINUM, 6061-T651</text>
<text x="18.9" y="23.7">SPECIAL FINISH: ANODIZE PER MIL-A-8625F, TYPE II, CLASS 2 (BLACK)</text>
<text x="374" y="18.3">-</text>
<text x="424.6" y="18.4">INITIAL RELEASE</text>
<text x="493.6" y="18.2">10/9/2014</text>
<text x="522.4" y="18.1">HHMI\\arnoldj</text>
<text x="12.7" y="27.8">3.</text>
<text x="18.9" y="27.8">SURFACE ROUGHNESS (UNLESS SPECIFIED OTHERWISE): 63 Ra (AVERAGE MICRO-INCHES)</text>
<text x="12.7" y="32">4.</text>
<text x="18.9" y="32">INTERPRET DIMENSIONS AND TOLERANCES PER ASME Y14.5M-1994</text>
<text x="12.7" y="36.2">5.</text>
<text x="12.7" y="40.4">6.</text>
<text x="18.9" y="36.2">DEBURR AND BREAK ALL SHARP EDGES, MAX 0.010&quot; (UNLESS SPECIFIED OTHERWISE)</text>
<text x="18.9" y="40.4">PARTS ARE TO BE CLEAN AND FREE OF OIL, GREASE, AND OTHER CONTAMINANTS</text>
<text x="12.7" y="44.6">7.</text>
<text x="18.9" y="44.6">DIMENSIONS INCLUDE ANODIZING, ELECTROPLATING, AND CHEMICALLY APPLIED FINISHES IF APPLICABLE</text>
<text x="174.9" y="134.1">6.250 ±.010</text>
<text x="289.9" y="135.3">A</text>
<text x="64.7" y="143.4">.375</text>
<text x="292.5" y="146.6">.004</text>
<text x="266.5" y="166">3X .100</text>
<text x="240.5" y="173.4">3X</text>
<text x="245.4" y="168.3">.004</text>
<text x="253" y="168.3">A</text>
<text x="381.4" y="174">.850</text>
<text x="381.4" y="178.9">.529</text>
<text x="374" y="185.5">.264</text>
<text x="174" y="187.8">5.758</text>
<text x="161.5" y="194.6">4.773</text>
<text x="65.6" y="201.9">2X R.500 ±.030</text>
<text x="152.4" y="203.3">4.058</text>
<text x="420" y="203.8">.264</text>
<text x="429.6" y="209.8">.529</text>
<text x="65.5" y="210.1">6X R.125 ±.020</text>
<text x="328" y="211.3">.819</text>
<text x="336.7" y="238.6">4X R.063</text>
<text x="370.6" y="243.8">.425</text>
<text x="207.1" y="250.2">3X ⌀.375</text>
<text x="222.4" y="248.2">+.002</text>
<text x="223" y="251.8">- .001</text>
<text x="232.8" y="250.2">THRU</text>
<text x="415.7" y="247.6">4X M2.5x0.45 - 6H ↧.250 MIN</text>
<text x="292.6" y="275.3">2.900 ±.010</text>
<text x="38" y="276.4">4.725 ±.010</text>
<text x="64.1" y="276.2">4.000</text>
<text x="79.7" y="276.4">3.937</text>
<text x="451" y="276.1">.850</text>
<text x="460.8" y="284.1">.425</text>
<text x="442.5" y="291.5">.264</text>
<text x="493.8" y="293.6">4X R.063</text>
<text x="245.2" y="301.7">4X ⌀.277 THRU</text>
<text x="493.5" y="315.8">.264</text>
<text x="298.8" y="323.8">.913</text>
<text x="401.3" y="321.7">.819</text>
<text x="421.3" y="322.5">.529</text>
<text x="65" y="339.7">.331</text>
<text x="287.4" y="339.7">.394</text>
<text x="450" y="346.6">.529</text>
<text x="500.1" y="347.9">4X M2.5x0.45 - 6H ↧.250 MIN</text>
<text x="94.3" y="348.4">.458</text>
<text x="119.7" y="354.2">1.390</text>
<text x="130.8" y="360.2">2.358</text>
<text x="143.3" y="368">3.343</text>
<text x="158.6" y="375.2">4.789</text>
<text x="354.5" y="381.6">(UNLESS SPECIFIED OTHERWISE)</text>
<text x="163.6" y="384.2">5.450 ±.010</text>
<text x="352.5" y="390">[SECONDARY UNITS]: MILLIMETERS</text>
<text x="361.1" y="385.8">PRIMARY UNITS: INCHES</text>
<text x="362.3" y="394.1">PRIMARY TOLERANCES:</text>
<text x="361.9" y="397.9">X.X</text>
<text x="386.7" y="398">± 0.020</text>
<text x="361.9" y="402.1">X.XX</text>
<text x="361.9" y="406.3">X.XXX</text>
<text x="386.7" y="402.1">± 0.010</text>
<text x="386.7" y="406.3">± 0.005</text>
<text x="361.9" y="410.5">X.XXXX</text>
<text x="384.7" y="410.5">± 0.0005</text>
<text x="358.4" y="419.7">- DO NOT SCALE DRAWING -</text>
<text x="361.9" y="414.6">ANGULAR</text>
<text x="383.8" y="414.7">± 0.5 DEG</text>
<text x="415.5" y="418.4">SIZE</text>
<text x="461.6" y="418.3">PART NUMBER</text>
<text x="523.9" y="418.3">REV</text>
<text x="537.8" y="418.4">SHEET</text>
<text x="352" y="424.2">THIRD ANGLE PROJECTION:</text>
<text x="536.7" y="423.2">1 OF 1</text>
</g>
<g font-size="3.3">
<text x="286.1" y="146.6">⏥</text>
<text x="240.5" y="169">∥</text>
<text x="194.6" y="256.7">⌵ Ø 0.405 x 90° NS AND FS</text>
<text x="415.8" y="255.4">⌀.438 THRU</text>
<text x="245.2" y="306.1">⌴ ⌀.425 ↧ .250</text>
<text x="499.9" y="338.6">⌀.438 THRU</text>
<text x="286.5" y="381.1">NOTICE:</text>
<text x="286.5" y="385">INFORMATION CONTAINED IN THIS</text>
<text x="286.5" y="389">DOCUMENT OR ANY REPRODUCTION</text>
<text x="286.5" y="392.9">THEREOF, IS PROPRIETARY</text>
<text x="286.5" y="396.9">INFORMATION AND PROPERTY OF</text>
<text x="286.5" y="400.9">HOWARD HUGHES MEDICAL INSTITUTE.</text>
<text x="286.5" y="404.9">IT SHALL NOT BE DISCLOSED, COPIED,</text>
<text x="286.5" y="408.9">DUPLICATED OR USED FOR</text>
<text x="286.5" y="412.8">MANUFACTURE, PRODUCTION OR</text>
<text x="286.5" y="416.8">PROCUREMENT, WITHOUT THE EXPRESS</text>
<text x="286.5" y="420.8">WRITTEN PERMISSION OF HOWARD</text>
<text x="286.5" y="424.8">HUGHES MEDICAL INSTITUTE.</text>
</g>
</svg>
